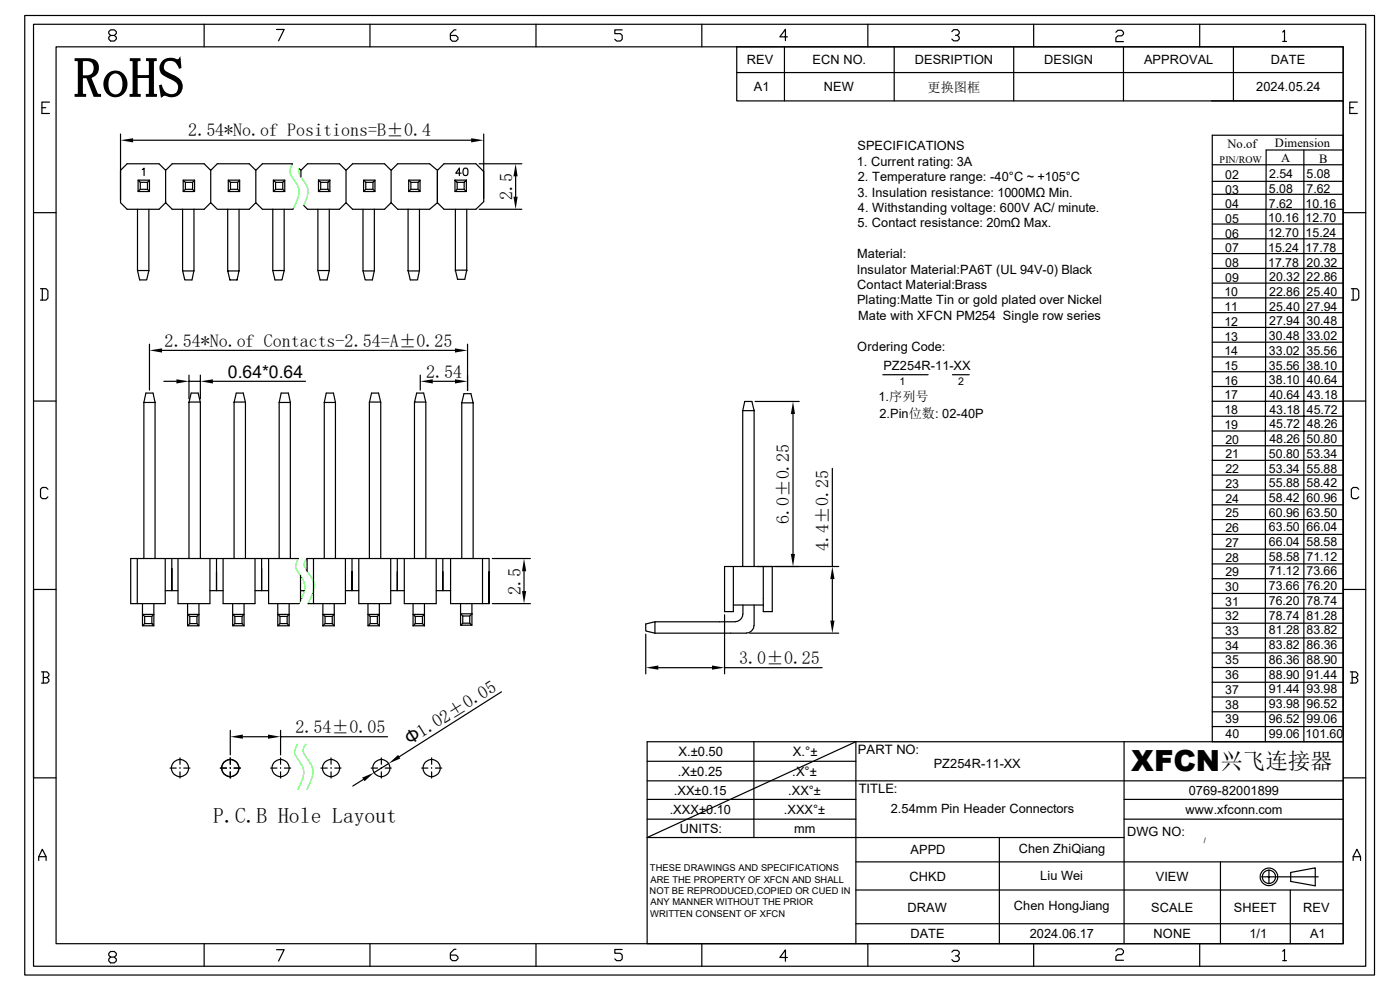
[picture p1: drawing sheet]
<svg xmlns="http://www.w3.org/2000/svg" width="297mm" height="210mm" viewBox="0 0 297 210" stroke-linecap="round" stroke-linejoin="round" font-family="sans-serif">
<g fill="none" stroke="#000" stroke-width=".25">
<path d="M5.2 3.3h286.4v203.5h-286.4zM7.1 5.1h282.6v199.9h-282.6zM11.9 9.9h273v190.3h-273zM23.5 7.5l-.4-.4v-.4l.4-.4h.8l.4 .4v.4l-.4 .4h-.8l-.4 .4v.4l.4 .4h.8l.4-.4v-.4l-.4-.4M43.3 5.1v4.8M58.7 6.2h1.6l-1.2 2.5M78.5 5.1v4.8M96.7 6.3h-.3l-.9 .8v1.2l.5 .4h.7l.5-.4v-.4l-.5-.4h-1.2M113.7 5.1v4.8M132 6.3h-1.6v.8h1.2l.4 .4v.8l-.4 .4h-.8l-.4-.4M148.9 5.1v4.8M156.3 9.9h128.6v11.5h-128.6z"/>
<path d="M156.3 15.4h128.6M166.4 9.9v11.5M167 7.8h-1.6l1.2-1.6v2.4M184.1 5.1v4.8M189.7 9.9v11.5M201.9 6.7l.4-.4h.8l.4 .4v.4l-.4 .4h-.4M203.1 7.5l.4 .4v.4l-.4 .4h-.8l-.4-.4M215.1 9.9v11.5M219.3 5.1v4.8M236.7 6.8l.5-.4h.8l.3 .4v.4l-.3 .4h-.8l-.5 .4v.8h1.6M238.3 9.9v11.5M254.5 5.1v4.8"/>
<path d="M261.7 9.9v11.5M272.1 6.8l.4-.4v2.4M272.1 8.8h.8M8.9 22.8h.8M10.5 21.7h-1.6v2.4h1.6M25.6 28.4v14.6l1.4 1.4h6.7l1.4-1.4 1.4 1.4h6.8l1.4-1.4 1.4 1.4h2.2M28.2 29.7h71.7M29.3 38.2v2.4l.5-.4v-1.5M29.8 38.7h1.5M30.2 36l.4-.3v1.5M31.7 38.2v2.4l-.4-.4v-1.5zM31.7 38.2h-2.4l.5 .5"/>
<path d="M35.1 36.1v6.8zM38.9 38.2l.4 .5v1.5l-.4 .4zM38.9 38.2h2.4M39.3 38.7h1.6M41.3 38.2v2.4l-.4-.4v-1.5zM44.7 36.1v6.9M48.4 38.2h2.4M48.9 38.7l-.5-.5v2.4l.5-.4v-1.5h1.5M50.8 38.2v2.4l-.4-.4v-1.5zM54.3 36.1v6.9M58 38.2v2.4l.5-.4v-1.5M58.5 38.7h1.5"/>
<path d="M60.4 38.2v2.4l-.4-.4v-1.5zM60.4 38.2h-2.4l.5 .5M62.1 34.7h-6.4l-1.4 1.4-1.4-1.4h-6.8l-1.4 1.4-1.4-1.4h-6.8l-1.4 1.4-1.4-1.4h-6.7l-1.4 1.4M63.5 35.8l.3 .3 1.4-1.4h6.8l1.4 1.4 1.4-1.4h6.8l1.4 1.4 1.4-1.4h6.7l1.7 1.4 1.4-1.4h6.8l1.6 1.7M63.8 36.1v1.5M67.6 38.2h2.4M67.6 38.2l.4 .5M67.6 38.2v2.4M68 38.7h1.6M68 38.7v1.5M69.6 38.7v1.5M70 38.2l-.4 .5"/>
<path d="M70 38.2v2.4M73.4 36.1v6.9M77.1 38.2v2.4l.5-.4v-1.5M77.6 38.7h1.5M79.5 38.2v2.4l-.4-.4v-1.5zM79.5 38.2h-2.4l.5 .5M83 36.1v6.9M86.7 38.2v2.4l.5-.4v-1.5M87.2 38.7h1.5M89.1 38.2v2.4l-.4-.4v-1.5zM89.1 38.2h-2.4l.5 .5M92.8 36.1v6.9"/>
<path d="M96.5 38.2h2.4M96.5 38.2v2.4M96.5 38.2l.5 .5M97 38.7h1.5M97 38.7v1.5M97.8 36.7h-1.1l.8-1v1.5M98.5 35.7a.58 .58 0 0 1 .7 .3v.9a.51 .51 0 0 1-.4 .3 .51 .51 0 0 1-.5-.3 1.24 1.24 0 0 1 .2-1.2zM98.5 38.7v1.5M98.9 38.2v2.4M98.9 38.2l-.4 .5M101.6 34.7h9.1M102.6 28.4v14.4l-1.6 1.6h-6.8l-1.4-1.4-1.7 1.4h-4.5"/>
<path d="M109.4 37.4v4.3M257 21.4h27.9v133.5M257.2 28.7h27.7v128.6h-27.7zM257.2 38.5h27.7M257.2 35h27.7M276.6 31.8v125.5M284.9 31.8h-16.3l-.2 62.8M286.3 22.8h.8M288 21.7h-1.7v2.4h1.7M7.1 45.1h4.8M29.2 57.4l2.4 .1M29.2 44.4v13"/>
<path d="M29.3 40.6h2.4M29.8 40.2h1.5M31.6 44.4v13l-.5 2h-1.5l-.4-2M35.1 42.7v.3M38.7 44.4v13l.5 2h1.5l.4-2v-13M38.7 57.5h2.4M38.9 40.6h2.4M39.3 40.2h1.6M48.3 44.4h4.6l1.4-1.4 1.4 1.4h2.2M48.3 44.4v13l.5 2h1.5l.4-2v-13M48.3 57.5h2.4M48.4 40.6h2.4"/>
<path d="M48.9 40.2h1.5M57.9 57.4l2.4 .1M57.9 44.4h4.2M57.9 44.4v13M58 40.6h2.4M58.5 40.2h1.5M60.3 44.4v13l-.5 2h-1.5l-.4-2M64.4 43.6l.8 .8h4.6M67.4 57.4l2.4 .1M67.4 44.4v13M67.6 40.6h2.4M69.6 40.2h-1.6l-.4 .4"/>
<path d="M69.6 40.2l.4 .4M69.8 44.4v13l-.4 2h-1.5l-.5-2M69.8 44.4h2.2l1.4-1.4 1.4 1.4h4.6M77 44.4v13l.5 2h1.5l.4-2v-13M77 57.5h2.4M77.1 40.6h2.4M77.6 40.2h1.5M79.4 44.4h2.2l1.4-1.4 1.4 1.4h2.2M86.6 44.4v13l.4 2h1.6l.4-2v-13M86.6 57.5h2.4M86.7 40.6h2.4M87.2 40.2h1.5"/>
<path d="M96.5 40.6l.5-.4h1.5l.4 .4zM96.6 44.4v13M99 44.4v13l-2.4-.1 .5 2h1.5l.4-2M101.6 44.4h9.1M257.2 41.2h27.7M257.2 56.9h27.7M257.2 53.8h27.7M257.2 50.7h27.7M257.2 47.5h27.7M257.2 44.4h27.7M284.9 45.1h4.8M8.6 61.2h1.2l.4 .5v1.5l-.4 .5h-1.2"/>
<path d="M9 61.2v2.5M31.7 73v9.7M34.4 74.3h62.1M40.1 79.6v5M42.5 79.6v5M89.2 79.6v3.1M99.2 73v9.8M187.3 79.5h9.6M202.1 79.5h3.5M257.2 78.9h27.7M257.2 75.7h27.7M257.2 72.6h27.7"/>
<path d="M257.2 69.5h27.7M257.2 66.3h27.7M257.2 63.2h27.7M257.2 60.1h27.7M286.7 61.2h1.2l.3 .5v1.5l-.3 .5h-1.2M287.1 61.2v2.5M7.1 85.1h4.8M30.5 85.4l.4-2h1.6l.4 2v33.1M30.5 85.4v33.1M32.9 85.3l-2.4 .1M34.8 80.9h2.6M40.1 80.9h2.4"/>
<path d="M40.1 85.3h2.4M45.2 80.9h19.6M49.7 85.3h2.4M59.2 85.4l.4-2h1.6l.4 2v33.1M59.2 85.4v33.1M61.6 85.3l-2.4 .1M68.8 85.4l.4-2h1.5l.5 2v33.1M68.8 85.4v33.1M71.2 85.3l-2.4 .1M78.4 85.3h2.4M87.9 85.3h2.4M91.8 80.9h4.7"/>
<path d="M98 85.4v33.1M100.4 85.5l-.5-2h-1.5l-.4 2 2.4-.1v33.1M157.6 87.1l2.4-.1v33.2M157.6 87.1l.4-1.9h1.5l.5 1.9M157.6 87.1v33.1M160.2 85.2h9.3M168.2 87.8v29.7M176.6 99.3v20.9M257.2 97.6h27.6M257.2 91.4h27.7M257.2 88.3h27.7M257.2 85.1h27.7"/>
<path d="M257.2 94.6h27.7M257.2 82h27.7M268.4 94.6v62.7M284.9 85.1h4.8M10.2 103.8l-.4-.4h-.8l-.4 .4v1.6l.4 .4h.8l.4-.4M29.1 118.5v9.5M35.1 118.5v9.5h-7.4v-9.5h35.6M36.4 118.5v6.8v-4.7M37.8 118.5v9.5h6.7v-9.5M40.1 118.5v-33.1l.5-2h1.4l.5 2v33.1M45.9 118.5v6.8v-4M47.3 118.5v9.5h6.8v-9.5"/>
<path d="M49.7 118.5v-33.1l.4-2h1.5l.5 2v33.1M55.5 118.5v6.8v-4.7M57 118.5v9.5h6.5M66.5 118.5v9.5M73.3 118.5v9.5h-7.9M74.7 118.5v6.8v-4M76.1 118.5v9.5h6.8v-9.5M78.4 118.5v-33.1l.4-2h1.5l.5 2v33.1M84.3 118.5v6.8v-4M85.8 118.5v9.5h6.7v-9.5M87.9 118.5v-33.1l.5-2h1.5l.4 2v33.1M93.9 118.5v6.8v-4"/>
<path d="M95.6 118.5v9.5h8.2M102.4 118.5v9.5M104.4 118.5h8.1M257.2 107.1h27.7M257.2 104h27.7M257.2 100.8h27.6M257.2 119.6h27.7M257.2 116.5h27.7M257.2 113.4h27.7M257.2 110.2h27.7M288.2 103.8l-.3-.4h-.8l-.4 .4v1.6l.4 .4h.8l.3-.4M11.9 125h-4.8v40h4.8"/>
<path d="M30.2 128v2.3l.5 .5h1.5l.4-.5h-2.4v2.4M30.7 130.8v1.5M32.2 130.8v1.5h-1.5l-.5 .4h2.4l-.4-.4M32.6 128v4.7M35.1 125.3h2.7M39.8 132.7l.5-.4h1.5l.4 .4zM39.8 130.3h2.4l-.4 .5h-1.5zM39.8 128v4.7M40.3 130.8v1.5M41.8 130.8v1.5M42.2 128v4.7M44.5 125.3h2.8"/>
<path d="M49.4 128v2.3l.4 .5M49.4 132.7v-2.4h2.4v2.4M49.8 130.8v1.5h1.6M49.8 132.3l-.4 .4h2.4M49.8 130.8h1.6M51.4 130.8v1.5M51.4 132.3l.4 .4M51.8 128v2.3l-.4 .5M54.1 125.3h2.9M58.9 128v2.3l.5 .5h1.5l.4-.5h-2.4v2.4M59.4 130.8v1.5M60.9 130.8v1.5h-1.5l-.5 .4h2.4l-.4-.4"/>
<path d="M61.3 128v4.7M63.8 122.1v5.4M63.8 125.3h.8M65.2 121.1l-.1-2.6h38.7v9.5v-6.7M68.5 128v2.3l.5 .5M68.5 132.7h.1M68.5 132.7h2.4M69 130.8h1.5l.4-.5h-2.4v2.4M69 130.8v1.5M70.5 132.3h-1.5l-.5 .4M70.5 130.8v1.5M70.5 132.3l.4 .4"/>
<path d="M70.9 128v4.7M73.3 125.3h2.8M78.1 128v2.3l.4 .5M78.5 132.3l-.4 .4h2.4M78.5 130.8h1.6l.4-.5h-2.4v2.4M78.5 130.8v1.5M80.1 130.8v1.5h-1.6M80.1 132.3l.4 .4M80.5 128v4.7M82.9 125.3h2.9M87.6 128v2.3l.5 .5M87.6 132.7v-2.4h2.4v2.4"/>
<path d="M87.6 132.7h2.4M88.1 130.8h1.5M88.1 132.3h1.5M88.1 130.8v1.5M88.1 132.3l-.5 .4M89.6 130.8v1.5l.4 .4M90 128v2.3l-.4 .5M92.5 125.3h3.1M97.7 132.6l.5-.4h1.5l.4 .4zM97.7 130.2h2.4l-.4 .5h-1.5zM97.7 128v4.6M98.2 130.7v1.5"/>
<path d="M99.7 130.7v1.5M100.1 128v4.6M104.4 128h8.1M111.2 121.2v4.2M137 134.5v8.4M138.9 131.9l-1.9 .5v1.4l1.9 .5M153.7 130.4v12.5M155.6 120.2v9.5h-1.9v-9.5h24.2M155.6 128.3h6.3M156 131.9h-17.1v2.4M157.6 130.3a1.59 1.59 0 0 1-1.6 1.6M157.6 128.3v2"/>
<path d="M159 134.3h18.9M160 128.3l-.1 4.4a1.59 1.59 0 0 1-1.5 1.6h-19.5M161.9 120.2v9.5h1.9v-9.5M176.6 122.8v8.8M257.2 138.5h27.7M257.2 135.3h27.7M257.2 132.2h27.7M257.2 129h27.7M257.2 125.9h27.7M257.2 122.8h27.7M284.9 125h4.8M8.8 142.5h1.2l.4 .4v.4l-.4 .4"/>
<path d="M9.2 143.7h.8l.4 .4v.4l-.4 .4h-1.2M9.2 142.5v2.4M48.9 154.9v5.2M51.5 156.3h5.4M59.5 154.9v5.2M59.5 156.3h22.7M106.4 146.8l-21.7 13.7M137.3 157.3h147.6v42.9h-147.6zM139.7 141.6h11.3M153.7 141.6h20.7M159.9 157.3v20.4M238.5 157.3v42.9"/>
<path d="M257.2 154.1h27.7M257.2 151h27.7M257.2 147.9h27.7M257.2 144.7h27.7M257.2 141.6h27.7M286.5 142.5h1.2l.3 .4v.4l-.3 .4M286.9 143.7h.8l.3 .4v.4l-.3 .4h-1.2M286.9 142.5v2.4M36.1 162.9h1.3M38.2 160.8v1.3M38.2 162.9h.1M38.2 163.7v1.3"/>
<path d="M39 162.9h1.3M46.7 162.9h1.3M48.9 160.8v1.3M48.9 162.9h.1M48.9 163.7v1.3M49.7 162.9h1.3M57.4 162.9h1.4M59.5 160.8v1.3M59.5 162.9h.1M59.5 163.7v1.3M60.3 162.9h1.4M68.1 162.9h1.3"/>
<path d="M70.2 160.8v1.3M70.2 162.9h.1M70.2 163.7v1.3M71 162.9h1.3M77.1 165.3l-2.3 1.4M78.7 162.9h1.4M80.9 160.8v1.3M80.9 162.9h.1M80.9 163.7v1.3M81.7 162.9h1.3M82.5 162l-3.2 1.9M89.5 162.9h1.3"/>
<path d="M91.6 160.8v1.3M91.6 162.9h.1M91.6 163.7v1.3M92.4 162.9h1.3M137.3 161.5h44.3M137.3 165.6h147.6M137.3 169.6h44.3M137.3 173.8h44.3M212 177.7v22.5M238.5 169.6h46.4M238.5 173.8h46.4M238.5 177.7h-101.2l44.3-20.4v42.9"/>
<path d="M284.9 165h4.8M8.2 182.5v-.8l.8-1.5 .8 1.5v.8M8.2 181.7h1.6M181.6 182.8h103.3M181.6 188.8h103.3M181.6 195.9h103.3M258.9 182.8v17.4M267.6 186h1.3M269 186h.3M269.2 184.5v1.2M269.2 185.9v.3M269.2 186.3v1.2"/>
<path d="M269.5 186h10.2M273.7 188.8v11.4M273.8 185.1l5.2-1v3.8l-5.2-.9zM287.1 182.5v-.8l.8-1.5 .7 1.5v.8M287.1 181.7h1.5M23.5 203l-.4-.4v-.3l.4-.5h.8l.4 .5v.3l-.4 .4h-.8l-.4 .4v.4l.4 .4h.8l.4-.4v-.4l-.4-.4M43.3 200.2v4.8M58.7 201.4h1.6l-1.2 2.5M78.5 200.2v4.8M96.7 201.4h-.3l-.9 .8v1.2l.5 .4h.7l.5-.4v-.4l-.5-.4h-1.2M113.7 200.2v4.8M132 201.4h-1.6v.8h1.2l.4 .4v.8l-.4 .4h-.8l-.4-.4"/>
<path d="M148.9 200.2v4.8M167 203.1h-1.6l1.2-1.6v2.4M184.1 200.2v4.8M201.9 202l.4-.4h.8l.4 .4v.3l-.4 .5h-.4M203.1 202.8l.4 .3v.5l-.4 .3h-.8l-.4-.3M219.3 200.2v4.8M236.7 201.7l.5-.4h.8l.3 .4v.4l-.3 .4h-.8l-.5 .4v.8h1.6M254.5 200.2v4.8M272.1 201.8l.4-.4v2.4M272.1 203.8h.8"/>
<circle cx="38.2" cy="162.9" r="1.81"/>
<circle cx="48.9" cy="162.9" r="1.81"/>
<circle cx="59.5" cy="162.9" r="1.81"/>
<circle cx="70.2" cy="162.9" r="1.81"/>
<circle cx="80.9" cy="162.9" r="1.81"/>
<circle cx="91.6" cy="162.9" r="1.81"/>
<circle cx="269.2" cy="186" r="1.4"/>
<circle cx="269.2" cy="186" r="1.86"/>
</g>
<g fill="none" stroke="#0f0" stroke-width=".25">
<path d="M61.5 36.6v.1M61.6 35.9l-.1 .5M61.6 36.9l.2 .5M61.6 35.6h.1M62 37.6h.1M62.1 34.7l-.4 .7M62.1 37.8l.4 .5M62.6 38.5h.1M62.8 38.7l.2 .5M63.2 39.4h.1M63.2 39.7l.2 .5M63.5 35.8l-.1 .7"/>
<path d="M63.5 36.7v.1M63.5 37l.3 .5M64 37.7h.1M64.1 37.9l.3 .5M64.6 38.6h.1M64.7 38.8l.3 .5M65.1 39.5h.1M65.2 39.8l.1 .5M62.4 43.8l-.3 .6M62.6 43.5h.1M62.9 42.8l-.2 .4M63 42.5h.1"/>
<path d="M63.2 41.8l-.1 .5M63.3 41.5h.1M63.4 40.7v.6M63.4 40.4v.1M64.7 42.9l-.3 .7M64.9 42.6h.1M65.1 41.9l-.2 .5M65.2 41.6h.1M65.3 40.8l-.1 .5M65.3 40.5h.1M62.8 119.6l-.1 .5M62.9 119.3v.1"/>
<path d="M63.3 118.5l-.3 .6M64.5 119.6l.1 .5M64.6 119.3h.1M65.1 118.5l-.4 .6M62.7 120.3v.1M62.8 120.6l.3 .5M63.2 121.3h.1M63.3 121.6l.4 .4M63.8 127.5l-.3 .5M63.8 122.2h.1M63.9 127.2h.1M64 122.4l.2 .5"/>
<path d="M64.2 126.5l-.2 .5M64.3 126.2h.1M64.3 123.1h.1M64.5 123.4l.1 .5M64.5 125.5l-.1 .5M64.6 125.2h.1M64.6 124.1h.1M64.7 124.4l-.1 .6M64.7 120.3v.1M64.8 120.6l.3 .5M65.2 121.2v.1M65.4 121.5l.3 .4"/>
<path d="M65.7 127.4l-.3 .6M65.8 127.1v.1M65.8 122.1v.1M66 122.4l.3 .4M66.1 126.4l-.2 .5M66.2 126.1v.1M66.4 123v.1M66.5 123.3l.1 .6M66.5 125.4l-.2 .5M66.5 125.1v.1M66.6 124.1h.1M66.6 124.4l-.1 .5"/>
<path d="M62.5 159.7v.1M62.6 159l-.1 .5M62.7 158.7h.1M63.1 157.9l-.3 .6M64.3 159v.5M64.4 158.7h.1M64.4 159.7v.1M64.9 157.9l-.4 .6M62.6 160l.2 .5M62.9 160.7h.1M63.1 160.9l.3 .5M63.5 166.8l-.3 .7"/>
<path d="M63.6 161.6h.1M63.6 166.6h.1M63.7 161.8l.3 .5M64 165.8l-.2 .6M64.1 165.6h.1M64.1 162.5h.1M64.2 162.8l.2 .5M64.3 164.8l-.2 .5M64.3 164.5v.1M64.4 163.8v.5M64.4 163.5h.1M64.6 160l.3 .4"/>
<path d="M65 160.6v.1M65.2 160.9l.2 .4M65.4 166.8l-.2 .7M65.5 166.5v.1M65.6 161.5h.1M65.7 161.8l.3 .4M65.9 165.8l-.2 .5M66 165.6h.1M66.1 162.4v.1M66.2 162.7l.2 .5M66.2 164.8l-.2 .5M66.3 164.5v.1"/>
<path d="M66.4 163.8l-.1 .5M66.4 163.5h.1"/>
</g>
<g fill="#000">
<path d="M25.6 29.7l2.6-.4v.9zM99.9 29.3l2.7 .4-2.7 .5zM109.4 34.7l.4 2.7h-.9zM108.9 41.7h.9l-.4 2.7zM31.7 74.3l2.7-.4v.9zM96.5 73.9l2.7 .4-2.7 .5zM37.4 80.5l2.7 .4-2.7 .4zM42.5 80.9l2.7-.4v.8zM89.2 80.9l2.6-.4v.8zM96.5 80.5l2.7 .4-2.7 .4zM168.2 85.2l.5 2.6h-.9zM167.8 117.5h.9l-.5 2.7z"/>
<path d="M111.2 118.5l.4 2.7h-.9zM110.7 125.4h.9l-.4 2.6zM176.1 131.6h.9l-.4 2.7zM176.6 120.2l.4 2.6h-.9zM48.9 156.3l2.6-.5v.9zM56.9 155.8l2.6 .5-2.6 .4zM137 141.6l2.7-.4v.9zM151 141.2l2.7 .4-2.7 .5zM76.8 165l2.5-1.1-2 1.8zM82.5 162l2-1.9 .4 .8z"/>
</g>
<text font-size="11.8" x="15.6" y="20.6">RoHS</text>
<text font-size="6.2" x="240" y="163.6">XFCN</text>
<text font-size="4.8" x="258.9" y="163.1">兴飞连接器</text>
<text font-size="4.6" x="45.3" y="174.7">P.C.B Hole Layout</text>
<g font-size="3.8">
<text x="39.9" y="28.9">2.54*No.of Positions=B±0.4</text>
<text x="108.7" y="42.4" transform="rotate(-90 108.7 42.4)">2.5</text>
<text x="34.9" y="73.5">2.54*No.of Contacts-2.54=A±0.25</text>
<text x="90.4" y="80.2">2.54</text>
<text x="167.4" y="111.2" transform="rotate(-90 167.4 111.2)">6.0±0.25</text>
<text x="175.8" y="117" transform="rotate(-90 175.8 117)">4.4±0.25</text>
<text x="110.5" y="126.1" transform="rotate(-90 110.5 126.1)">2.5</text>
<text x="156.8" y="140.8">3.0±0.25</text>
<text x="62.7" y="155.5">2.54±0.05</text>
</g>
<g font-size="3.7">
<text x="48.3" y="80.2">0.64*0.64</text>
<text x="87" y="158.1" transform="rotate(-32 87 158.1)">Φ1.02±0.05</text>
</g>
<g font-size="2.8">
<text x="196.8" y="19.4">更换图框</text>
<text x="143.9" y="160.4">X.±0.50</text>
<text x="168.2" y="160.4">X.°±</text>
<text x="182" y="160">PART NO:</text>
<text x="143.8" y="164.5">.X±0.25</text>
<text x="168.1" y="164.5">.X°±</text>
<text x="182.2" y="168.3">TITLE:</text>
</g>
<g font-size="2.7">
<text x="158.5" y="13.6">REV</text>
<text x="172.4" y="13.6">ECN NO.</text>
<text x="194.1" y="13.6">DESRIPTION</text>
<text x="221.5" y="13.6">DESIGN</text>
<text x="242.7" y="13.6">APPROVAL</text>
<text x="269.6" y="13.6">DATE</text>
<text x="159.9" y="19.4">A1</text>
<text x="174.8" y="19.4">NEW</text>
<text x="266.5" y="19.4">2024.05.24</text>
<text x="181.7" y="35.1">1. Current rating: 3A</text>
<text x="181.9" y="31.8">SPECIFICATIONS</text>
<text x="260.4" y="31.5">No.of</text>
<text x="270.5" y="31.1">Dimension</text>
<text x="271.8" y="34.4">A</text>
<text x="279.9" y="34.5">B</text>
<text x="181.9" y="41.7">3. Insulation resistance: 1000MΩ Min.</text>
<text x="181.9" y="38.4">2. Temperature range: -40°C ~ +105°C</text>
<text x="182" y="44.9">4. Withstanding voltage: 600V AC/ minute.</text>
<text x="181.9" y="48.2">5. Contact resistance: 20mΩ Max.</text>
<text x="181.8" y="58">Insulator Material:PA6T (UL 94V-0) Black</text>
<text x="181.8" y="54.8">Material:</text>
<text x="181.8" y="64.6">Plating:Matte Tin or gold plated over Nickel</text>
<text x="181.9" y="61.3">Contact Material:Brass</text>
<text x="182" y="67.8">Mate with XFCN PM254 Single row series</text>
<text x="181.9" y="74.4">Ordering Code:</text>
<text x="187.4" y="78.6">PZ254R-11-XX</text>
<text x="186.4" y="85.2">1.序列号</text>
<text x="186.6" y="88.8">2.Pin位数: 02-40P</text>
<text x="198.1" y="163">PZ254R-11-XX</text>
<text x="142.1" y="172.6">.XXX±0.10</text>
<text x="143" y="168.6">.XX±0.15</text>
<text x="166.3" y="172.6">.XXX°±</text>
<text x="167.2" y="168.6">.XX°±</text>
<text x="189" y="172.5">2.54mm Pin Header Connectors</text>
<text x="251.5" y="172.6">www.xfconn.com</text>
<text x="252.2" y="168.6">0769-82001899</text>
<text x="144.2" y="176.7">UNITS:</text>
<text x="168.5" y="176.7">mm</text>
<text x="239.1" y="177.3">DWG NO:</text>
<text x="193.2" y="181.2">APPD</text>
<text x="216.1" y="181">Chen ZhiQiang</text>
<text x="193" y="186.8">CHKD</text>
<text x="220.7" y="186.8">Liu Wei</text>
<text x="245.2" y="186.8">VIEW</text>
<text x="192.5" y="193.4">DRAW</text>
<text x="215.1" y="193.1">Chen HongJiang</text>
<text x="244.2" y="193.4">SCALE</text>
<text x="261.7" y="193.4">SHEET</text>
<text x="276.4" y="193.4">REV</text>
<text x="193.1" y="199">DATE</text>
<text x="218.4" y="199">2024.06.17</text>
<text x="244.7" y="199">NONE</text>
<text x="265" y="199">1/1</text>
<text x="277.9" y="199">A1</text>
</g>
<g font-size="2.6">
<text x="259.9" y="37.9">02</text>
<text x="259.9" y="41">03</text>
<text x="269.2" y="40.9">5.08</text>
<text x="269.2" y="37.8">2.54</text>
<text x="277.2" y="37.8">5.08</text>
<text x="277.2" y="40.9">7.62</text>
<text x="259.9" y="44.2">04</text>
<text x="259.9" y="47.3">05</text>
<text x="269" y="47.1">10.16</text>
<text x="269.2" y="44.1">7.62</text>
<text x="277" y="44.1">10.16</text>
<text x="277" y="47.1">12.70</text>
<text x="259.9" y="50.4">06</text>
<text x="259.9" y="53.5">07</text>
<text x="269" y="50.3">12.70</text>
<text x="269" y="53.4">15.24</text>
<text x="277" y="50.3">15.24</text>
<text x="277" y="53.4">17.78</text>
<text x="259.9" y="56.7">08</text>
<text x="259.9" y="59.8">09</text>
<text x="269" y="56.5">17.78</text>
<text x="269.2" y="59.6">20.32</text>
<text x="277.2" y="56.5">20.32</text>
<text x="277.2" y="59.6">22.86</text>
<text x="259.8" y="62.9">10</text>
<text x="269.2" y="62.8">22.86</text>
<text x="269.2" y="65.9">25.40</text>
<text x="277.2" y="62.8">25.40</text>
<text x="277.2" y="65.9">27.94</text>
<text x="259.8" y="66">11</text>
<text x="259.8" y="69.2">12</text>
<text x="269.2" y="69">27.94</text>
<text x="277.2" y="69">30.48</text>
<text x="259.8" y="72.2">13</text>
<text x="259.8" y="75.4">14</text>
<text x="269.2" y="72.1">30.48</text>
<text x="269.2" y="75.3">33.02</text>
<text x="277.2" y="72.1">33.02</text>
<text x="277.2" y="75.3">35.56</text>
<text x="259.8" y="78.5">15</text>
<text x="259.8" y="81.6">16</text>
<text x="269.2" y="78.4">35.56</text>
<text x="269.2" y="81.5">38.10</text>
<text x="277.2" y="78.4">38.10</text>
<text x="277.2" y="81.5">40.64</text>
<text x="259.8" y="84.7">17</text>
<text x="259.8" y="87.9">18</text>
<text x="269.3" y="84.6">40.64</text>
<text x="269.3" y="87.7">43.18</text>
<text x="277.2" y="84.6">43.18</text>
<text x="277.2" y="87.7">45.72</text>
<text x="259.8" y="91">19</text>
<text x="260" y="94.1">20</text>
<text x="269.3" y="90.9">45.72</text>
<text x="269.3" y="94">48.26</text>
<text x="277.2" y="94">50.80</text>
<text x="277.2" y="90.9">48.26</text>
<text x="260" y="97.2">21</text>
<text x="260" y="100.4">22</text>
<text x="269.2" y="97.1">50.80</text>
<text x="269.2" y="100.2">53.34</text>
<text x="277.2" y="97.1">53.34</text>
<text x="277.2" y="100.2">55.88</text>
<text x="260" y="103.5">23</text>
<text x="260" y="106.6">24</text>
<text x="269.2" y="103.4">55.88</text>
<text x="269.2" y="106.5">58.42</text>
<text x="277.2" y="103.4">58.42</text>
<text x="277.2" y="106.5">60.96</text>
<text x="260" y="109.7">25</text>
<text x="260" y="112.8">26</text>
<text x="269.2" y="109.6">60.96</text>
<text x="269.2" y="112.7">63.50</text>
<text x="277.2" y="109.6">63.50</text>
<text x="277.2" y="112.7">66.04</text>
<text x="260" y="116">27</text>
<text x="260" y="119.1">28</text>
<text x="269.2" y="115.9">66.04</text>
<text x="269.2" y="119">58.58</text>
<text x="277.2" y="115.9">58.58</text>
<text x="277.2" y="119">71.12</text>
<text x="259.9" y="125.3">30</text>
<text x="260" y="122.2">29</text>
<text x="269.2" y="122.1">71.12</text>
<text x="269.2" y="125.2">73.66</text>
<text x="277.2" y="122.1">73.66</text>
<text x="277.2" y="125.2">76.20</text>
<text x="259.9" y="128.5">31</text>
<text x="259.9" y="131.6">32</text>
<text x="269.2" y="128.3">76.20</text>
<text x="269.2" y="131.5">78.74</text>
<text x="277.2" y="128.3">78.74</text>
<text x="277.2" y="131.5">81.28</text>
<text x="259.9" y="134.7">33</text>
<text x="259.9" y="137.8">34</text>
<text x="269.2" y="134.6">81.28</text>
<text x="269.2" y="137.7">83.82</text>
<text x="277.2" y="134.6">83.82</text>
<text x="277.2" y="137.7">86.36</text>
<text x="259.9" y="141">35</text>
<text x="269.2" y="140.8">86.36</text>
<text x="269.2" y="144">88.90</text>
<text x="277.2" y="144">91.44</text>
<text x="277.2" y="140.8">88.90</text>
<text x="259.9" y="144.1">36</text>
<text x="259.9" y="147.2">37</text>
<text x="269.2" y="147.1">91.44</text>
<text x="277.2" y="147.1">93.98</text>
<text x="259.9" y="150.3">38</text>
<text x="259.9" y="153.4">39</text>
<text x="269.2" y="150.2">93.98</text>
<text x="269.2" y="153.3">96.52</text>
<text x="277.2" y="150.2">96.52</text>
<text x="277.2" y="153.3">99.06</text>
<text x="260" y="156.6">40</text>
<text x="269.2" y="156.4">99.06</text>
<text x="277" y="156.4">101.60</text>
</g>
<g font-size="2.2">
<text x="190.8" y="81.7">1</text>
<text x="203.3" y="81.7">2</text>
</g>
<text font-size="2.1" x="258.7" y="34.6">PIN/ROW</text>
<g font-size="2">
<text x="137.9" y="184.8">THESE DRAWINGS AND SPECIFICATIONS</text>
<text x="137.8" y="189.6">NOT BE REPRODUCED,COPIED OR CUED IN</text>
<text x="138" y="187.2">ARE THE PROPERTY OF XFCN AND SHALL</text>
<text x="137.9" y="194.5">WRITTEN CONSENT OF XFCN</text>
<text x="138" y="192.1">ANY MANNER WITHOUT THE PRIOR</text>
</g>
<text font-size="1.6" x="255.4" y="178.7">/</text>
</svg>
